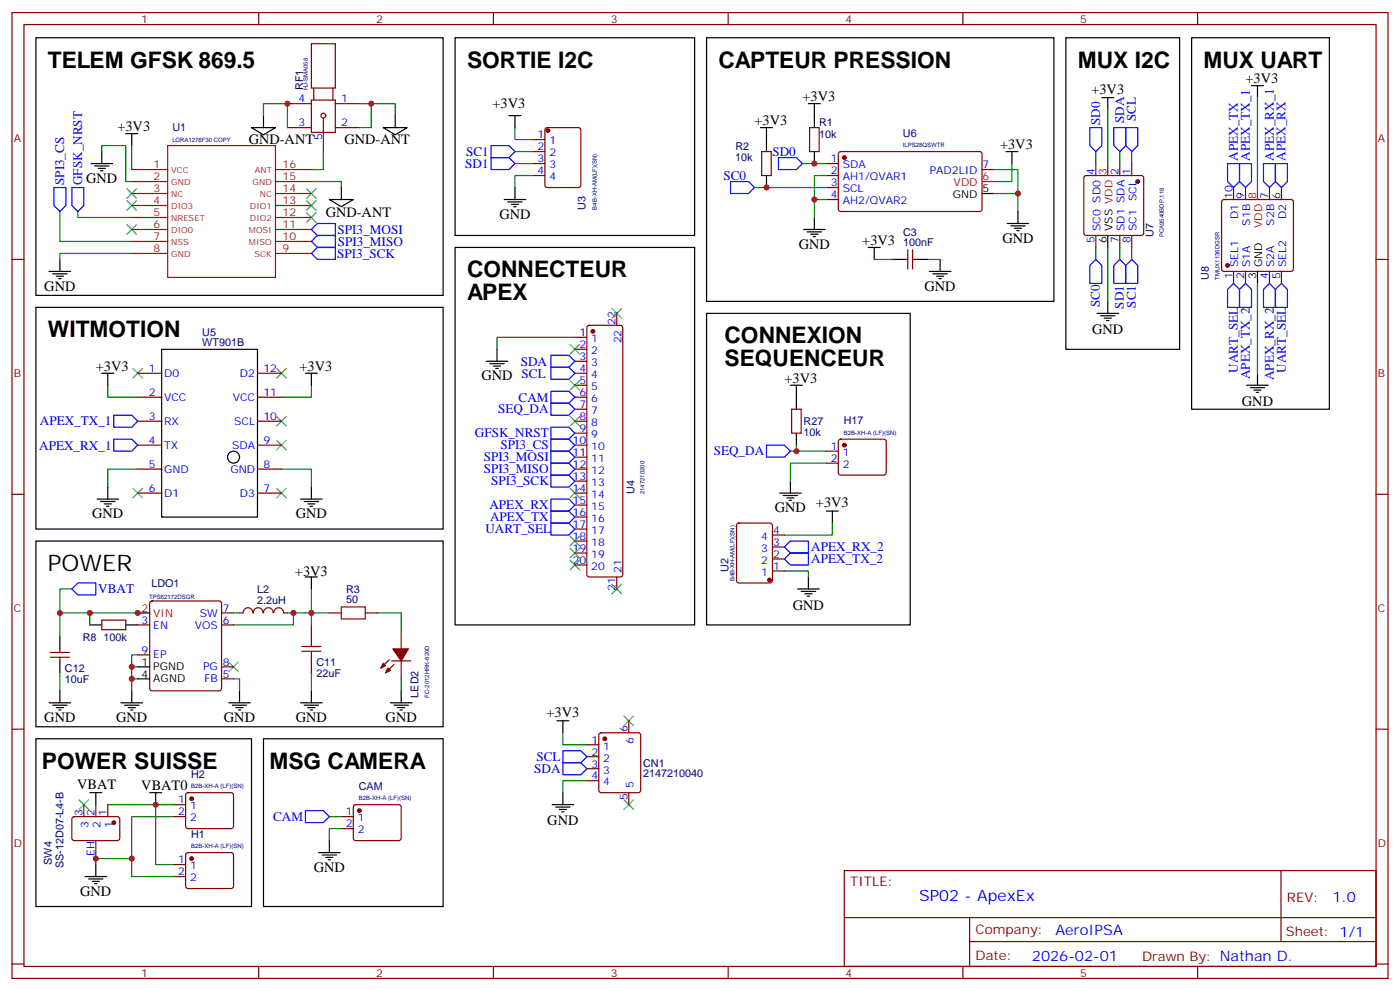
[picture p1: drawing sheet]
<svg xmlns="http://www.w3.org/2000/svg" width="412mm" height="292mm" viewBox="0 0 412 292" stroke-linecap="round" stroke-linejoin="round" font-family="sans-serif">
<g fill="none" stroke="#870000" stroke-width=".35">
<path d="M3.5 3.7h405.4v284.3h-405.4zM7.1 7.2h398.2v277.3h-398.2zM76.2 3.7v3.5M91.7 12.9h7.1v13h-7.1zM145.3 3.7v3.5M214.5 3.7v3.5M283.6 3.7v3.5M352.8 3.7v3.5M84.7 30.5h7M84.7 37.6h7M91.7 29.5h7.1v9.5h-7.1zM92.4 25.9v3.6"/>
<path d="M95.2 34.7v9.9M98.1 25.9v3.6M98.8 30.5h7M98.8 37.6h7M160.7 37.8l.5-.2h9.2l.6 .4 .1 16.5-.5 .7h-9.4l-.6-.5-.1-16.4zM238.5 37.6h2.8v7h-2.8zM157 41.1h3.5M157 44.6h3.5M157 48.2h3.5M157 51.7h3.5M224.4 44.6h2.8v7.1h-2.8zM243.4 48.2h3.5"/>
<path d="M243.4 51.7h3.5M243.4 55.2h3.5M243.4 58.7h3.5M247.2 44.8l.4-.2 41.2 .1 .5 .6-.1 16.5-.6 .5-41.2-.1-.5-.6v-16.3zM289.3 49.9h3.5M319.5 51.9l.5-.2h16.2l.5 .2 .2 .5v16.2l-.2 .5-.5 .2h-16.2l-.5-.2-.2-.5v-16.2zM322.8 48.2v3.5M329.8 48.2v3.5M333.4 48.2v3.5M360.1 58.9l.4-.2h19.8l.5 .2 .2 .5v19.8l-.2 .5-.5 .2h-19.8l-.5-.2-.2-.5v-19.8zM363.4 55.2v3.5M366.9 55.2v3.5"/>
<path d="M373.9 55.2v3.5M377.5 55.2v3.5M3.5 76.4h3.6M266.3 76.4h1.1M267.4 73.6v5.6M268.8 76.4h1.1M268.8 73.6v5.6M322.8 69.3v3.5M329.8 69.3v3.5M333.4 69.3v3.5M363.4 79.9v3.5M366.9 79.9v3.5"/>
<path d="M373.9 79.9v3.5M377.5 79.9v3.5M405.3 76.4h3.6M169.3 99.3h3.6M173.1 96l.5-.2h9.1l.5 .2 .2 .5v72.7l-.2 .5-.5 .2h-9.1l-.5-.3-.2-.4v-72.7zM181.7 92.3v3.5M40.6 109.9h7M40.6 116.9h7M75.8 109.9h7.1M75.8 116.9h7.1M169.3 109.9h3.6M169.3 116.9h3.6"/>
<path d="M169.3 102.8h3.6M169.3 106.4h3.6M169.3 113.4h3.6M40.6 124h7M40.6 131.1h7M40.6 138.1h7M75.8 124h7.1M75.8 131.1h7.1M75.8 138.1h7.1M169.3 124h3.6M169.3 131.1h3.6M169.3 138.1h3.6"/>
<path d="M169.3 120.5h3.6M169.3 127.5h3.6M169.3 134.6h3.6M233.2 120.5h2.8v7h-2.8zM243.4 132.8h3.5M243.4 136.3h3.5M247.2 129.5l.4-.2h12.7l.5 .2 .3 .5-.1 9.4-.7 .5-12.9-.1-.5-.6v-9.2zM3.5 145.5h3.6M40.6 145.2h7M75.8 145.2h7.1M169.3 145.2h3.6M169.3 141.6h3.6"/>
<path d="M169.3 148.7h3.6M169.3 152.2h3.6M169.3 155.8h3.6M169.3 159.3h3.6M217.2 154.2l.5-.2h9.1l.7 .4v16.5l-.4 .7h-9.4l-.7-.4v-16.5zM227.5 157.5h3.6M405.3 145.5h3.6M44.3 177.1l.5-.2h19.8l.5 .2 .2 .5v25.1l-.3 .5-.4 .2h-19.8l-.5-.3-.2-.4v-25.1zM169.3 162.8h3.6M169.3 166.3h3.6M181.7 169.9v3.5M227.5 168.1h3.6"/>
<path d="M227.5 164.6h3.6M227.5 161h3.6M14.8 193.5h5.7M14.8 192.1h5.7M17.6 191v1.1M17.6 193.5v1.1M30 182.6h7v2.8h-7zM40.6 184h3.5M40.6 192.8h3.5M65.3 180.4h3.5M65.3 184h3.5M65.3 199.8h3.5"/>
<path d="M65.3 196.3h3.5M70.6 180.4h1M71.7 180.4a1.41 1.41 0 0 1 1.4-1.5 1.41 1.41 0 0 1 1.4 1.5M74.6 180.4a1.41 1.41 0 0 1 1.5-1.5 1.41 1.41 0 0 1 1.4 1.5M77.6 180.4a1.41 1.41 0 0 1 1.4-1.5 1.41 1.41 0 0 1 1.4 1.5M80.7 180.4a1.41 1.41 0 0 1 1.4-1.5 1.41 1.41 0 0 1 1.4 1.5M83.6 180.4h1.1M91.7 184v3.5M91.7 194.6v3.5M97 180.4h3.5M107.6 180.4h3.5M114.7 194.2l-2.5 2.5"/>
<path d="M115.4 194.6h5.6M116.1 195.6l-2.5 2.5M118.2 185.7v5.3M118.2 194.6v5.2M3.5 214.7h3.6M172.9 219.3h3.5M176.6 215.9l.5-.2h10.9l.5 .2 .2 .5v16.3l-.2 .5-.5 .2h-10.9l-.5-.3-.2-.4v-16.3zM185.2 212.2v3.5M405.3 214.7h3.6M24.7 236.9v3.5M28.2 236.9v3.5M31.7 236.9v3.5"/>
<path d="M51.2 236.9h3.5M54.9 233.6l.5-.2h12.7l.5 .2 .2 .5-.1 9.4-.6 .4h-13l-.4-.7v-9.1zM104.3 237.1l.5-.2h12.7l.5 .2 .2 .5-.1 9.4-.6 .5-13-.1-.4-.6v-9.2zM172.9 222.8h3.5M172.9 226.3h3.5M172.9 229.8h3.5M185.2 233.4v3.5M21.4 240.6l.5-.2 12.9 .1 .5 .6-.1 5.9-.6 .5-13-.1-.4-.6v-5.7zM28.2 247.5v3.5M51.2 240.4h3.5M51.2 254.5h3.5M51.2 258.1h3.5"/>
<path d="M54.9 251.2l.5-.2h12.7l.5 .2 .2 .5-.1 9.5-.6 .4-13-.1-.4-.6v-9.2zM100.5 240.4h3.6M100.5 243.9h3.6M248.7 256.3h156.6v28.2h-156.6zM377.3 256.3v20.9M248.7 270.1h156.5M285.6 277.2h119.6M285.6 270.1v14.2M3.5 283.8h3.6M76.2 284.5v3.5M145.3 284.5v3.5M214.5 284.5v3.5"/>
<path d="M283.6 284.5v3.5M352.8 284.5v3.5M405.3 283.8h3.6"/>
<circle cx="95.3" cy="34" r=".71"/>
</g>
<g fill="none" stroke="#8c2424" stroke-width=".35">
<path d="M38.8 49.9h10.6M38.8 53.4h10.6M38.8 57h10.6M49.4 42.9h31.7v38.8h-31.7zM81.1 49.9h10.6M81.1 53.4h10.6M81.1 57h10.6M38.8 60.5h10.6M38.8 64h10.6M38.8 67.6h10.6M38.8 71.1h10.6M38.8 74.6h10.6"/>
<path d="M81.1 60.5h10.6M81.1 64h10.6M81.1 67.6h10.6M81.1 71.1h10.6M81.1 74.6h10.6"/>
</g>
<g fill="none" stroke="#00f" stroke-width=".35">
<path d="M321 37.6h3.6v5.3l-1.8 1.7-1.8-1.7zM328.1 37.6h3.5v5.3l-1.8 1.7-1.7-1.7zM331.6 37.6h3.5v5.3l-1.7 1.7-1.8-1.7zM15.9 55.2h3.5v5.3l-1.8 1.8-1.7-1.8zM21.2 55.2h3.5v5.3l-1.8 1.8-1.7-1.8zM144.6 42.9h5.3l1.8 1.7-1.8 1.8h-5.3zM144.6 46.4h5.3l1.8 1.8-1.8 1.7h-5.3zM215.2 53.4h5.3l1.7 1.8-1.7 1.8h-5.3zM229.3 46.4h5.3l1.8 1.8-1.8 1.7h-5.3zM361.6 48.2h3.5v5.2l-1.7 1.8-1.8-1.8zM365.1 48.2h3.6v5.2l-1.8 1.8-1.8-1.8zM372.2 48.2h3.5v5.2l-1.8 1.8-1.7-1.8z"/>
<path d="M375.7 48.2h3.5v5.2l-1.7 1.8-1.8-1.8zM91.7 74.6l1.8-1.8h5.3v3.6h-5.3zM91.7 67.6l1.8-1.8h5.3v3.5h-5.3zM93.5 69.3h5.3v3.5h-5.3l-1.8-1.7zM322.8 76.4l1.8 1.7v5.3h-3.6v-5.3zM329.8 76.4l1.8 1.7v5.3h-3.5v-5.3zM333.4 76.4l1.7 1.7v5.3h-3.5v-5.3zM363.4 83.4l1.7 1.8v5.3h-3.5v-5.3zM365.1 85.2l1.8-1.8 1.8 1.8v5.3h-3.6zM373.9 83.4l1.8 1.8v5.3h-3.5v-5.3zM377.5 83.4l1.7 1.8v5.3h-3.5v-5.3zM162.3 118.7h5.3l1.7 1.8-1.7 1.7h-5.3z"/>
<path d="M162.3 104.6h5.3l1.7 1.8-1.7 1.7h-5.3zM162.3 108.1h5.3l1.7 1.8-1.7 1.8h-5.3zM162.3 115.2h5.3l1.7 1.7-1.7 1.8h-5.3zM33.5 122.2h5.3l1.8 1.8-1.8 1.8h-5.3zM33.5 129.3h5.3l1.8 1.8-1.8 1.7h-5.3zM162.3 139.9h5.3l1.7 1.7-1.7 1.8h-5.3zM162.3 136.3h5.3l1.7 1.8-1.7 1.8h-5.3zM162.3 132.8h5.3l1.7 1.8-1.7 1.7h-5.3zM162.3 129.3h5.3l1.7 1.8-1.7 1.7h-5.3zM162.3 125.8h5.3l1.7 1.7-1.7 1.8h-5.3zM225.8 131.1h5.3l1.7 1.7-1.7 1.8h-5.3zM162.3 150.5h5.3l1.7 1.7-1.7 1.8h-5.3z"/>
<path d="M162.3 146.9h5.3l1.7 1.8-1.7 1.8h-5.3zM162.3 154h5.3l1.7 1.8-1.7 1.7h-5.3zM22.9 171.6h5.3v3.6h-5.3l-1.7-1.8zM231.1 164.6l1.7-1.8h5.3v3.5h-5.3zM231.1 161l1.7-1.7h5.3v3.5h-5.3zM90 238.7h5.2l1.8 1.7-1.8 1.8h-5.2zM165.8 221h5.3l1.8 1.8-1.8 1.7h-5.3zM165.8 224.5h5.3l1.8 1.8-1.8 1.8h-5.3z"/>
</g>
<g fill="none" stroke="#000" stroke-width=".35">
<path d="M10.6 11.1h119.9v75.9h-119.9zM134.1 11.1h70.5v58.2h-70.5zM208.1 11.1h102.3v77.6h-102.3zM314 11.1h33.5v91.7h-33.5zM351 11.1h40.6v109.4h-40.6zM37 39.3h3.6M38.8 39.3v3.6M74.1 37.6h7l-3.5 2.1zM77.6 34v3.6M112.9 37.6h7l-3.5 2.1zM116.4 34v3.6M149.9 34h3.6"/>
<path d="M151.7 34v3.6M224 37.6h3.5M225.8 37.6v7M238.1 30.5h3.6M239.9 30.5v7.1M324.6 28.8h3.5M326.3 28.8v3.5M368.7 25.2h3.5M370.4 25.2v3.6M26.8 48.2h6.4M27.9 48.9h4.2M28.9 49.6h2.1"/>
<path d="M29.6 50.3h.7M30 44.6v3.6M97 58.7h7.1l-3.6 2.2zM100.5 55.2v3.5M148.5 58.7h6.4M149.6 59.4h4.2M151.7 55.2v3.5M225.8 51.7v3.5M239.9 44.6v3.6M289.3 57h3.5M296.3 44.6h3.6M298.1 44.6v3.6"/>
<path d="M14.5 79.9h6.3M17.6 76.4v3.5M134.1 72.8h70.5v111.2h-70.5zM150.6 60.1h2.2M151.3 60.9h.7M236.7 67.6h6.4M237.8 68.3h4.2M238.8 69h2.1M239.5 69.7h.7M239.9 64v3.6M255.8 72.8h3.5M257.5 72.8v3.6"/>
<path d="M262.8 76.4h3.5M269.9 76.4h3.5M273.8 79.9h6.3M276.9 76.4v3.5M296.7 65.8h6.3M297.7 66.5h4.3M298.8 67.2h2.1M299.5 67.9h.7M299.9 62.3v3.5M326.3 69.3v3.5M370.4 79.9v3.5M10.6 90.5h119.9v65.3h-119.9z"/>
<path d="M15.5 80.6h4.3M16.6 81.3h2.1M17.3 82h.7M208.1 92.3h60v91.7h-60zM274.8 80.6h4.2M275.9 81.3h2.1M276.6 82h.7M323.1 92.3h6.4M324.2 93h4.2M325.3 93.7h2.1M326 94.4h.7M326.3 88.7v3.6"/>
<path d="M30 109.9h3.5M31.7 109.9v3.5M47.6 102.8h28.2v49.4h-28.2zM90 109.9h3.5M91.7 109.9v3.5M143.2 106.4h6.4M144.3 107.1h4.2M145.3 107.8h2.2M146 108.5h.8M146.4 102.8v3.6M232.8 113.4h3.6M234.6 113.4v7.1"/>
<path d="M367.2 113.4h6.4M368.3 114.1h4.2M369.4 114.8h2.1M370.1 115.5h.7M370.4 109.9v3.5M234.6 127.5v3.6M10.6 159.3h119.9v54.7h-119.9zM28.6 146.9h6.3M29.6 147.6h4.3M30.7 148.3h2.1M31.4 149h.7M31.7 143.4v3.5"/>
<path d="M88.5 146.9h6.4M89.6 147.6h4.2M90.7 148.3h2.1M91.4 149h.7M91.7 143.4v3.5M229.7 145.2h6.3M230.7 145.9h4.2M231.8 146.6h2.1M232.5 147.3h.7M232.8 141.6v3.6M243.4 150.5h3.5M245.2 150.5v3.5"/>
<path d="M90 169.9h3.5M91.7 169.9v3.5M234.9 173.4h6.4M236 174.1h4.2M237.1 174.8h2.1M237.8 175.5h.7M238.1 169.9v3.5M17.6 187.5v3.5M17.6 194.6v3.5M26.5 184h3.5M37 184h3.6M40.6 196.3h3.5"/>
<path d="M40.6 199.8h3.5M10.6 217.5h63.5v49.4h-63.5zM14.5 206.9h6.3M15.5 207.6h4.3M16.6 208.3h2.1M17.3 209h.7M17.6 203.4v3.5M35.6 206.9h6.4M36.7 207.6h4.2M37.7 208.3h2.2M38.5 209h.7M38.8 203.4v3.5"/>
<path d="M67.4 206.9h6.3M68.4 207.6h4.3M69.5 208.3h2.1M70.2 209h.7M70.6 203.4v3.5M77.6 217.5h52.9v49.4h-52.9zM88.5 206.9h6.4M89.6 207.6h4.2M90.7 208.3h2.1M91.4 209h.7M91.7 203.4v3.5M115 206.9h6.4"/>
<path d="M116.1 207.6h4.2M117.1 208.3h2.1M117.8 209h.7M118.2 203.4v3.5M164 212.2h3.6M165.8 212.2v3.5M26.5 233.4h3.5M28.2 233.4v3.5M44.1 233.4h3.5M45.9 233.4v3.5M162.6 236.9h6.4M163.7 237.6h4.2"/>
<path d="M164.7 238.3h2.2M165.5 239h.7M165.8 233.4v3.5M25 258.1h6.4M26.1 258.8h4.2M27.2 259.5h2.1M28.2 254.5v3.6M93.8 251h6.4M94.9 251.7h4.2M96 252.4h2.1M96.7 253.1h.7M97 247.5v3.5"/>
<path d="M27.9 260.2h.7"/>
<circle cx="68.8" cy="134.6" r="1.76"/>
</g>
<g fill="none" stroke="#008700" stroke-width=".35">
<path d="M77.6 34v-3.5h7.1v7.1M105.8 30.5h3.6v7.1h-3.6M109.4 30.5h7v3.5M151.7 37.6v3.5h5.3M326.3 32.3v15.9M370.4 28.8v26.4M30 44.6v-1.7h7v10.5h1.8M38.8 42.9v7M91.7 53.4h8.8v1.8M95.2 44.6v5.3h-3.5M151.7 44.6h5.3M151.7 48.2h5.3"/>
<path d="M157 51.7h-5.3v3.5M222.2 55.2h21.2M236.4 48.2h7M239.9 58.7h3.5M243.4 51.7h-3.5v12.3M292.8 57h7.1v5.3M292.8 49.9h7.1v7.1M298.1 48.2v5.2h-5.3M322.8 44.6v3.6M329.8 44.6v3.6M333.4 44.6v3.6M17.6 62.3v8.8h21.2"/>
<path d="M22.9 62.3v1.7h15.9M38.8 74.6h-21.2v1.8M257.5 76.4h5.3M273.4 76.4h3.5M322.8 72.8v3.6M326.3 72.8v15.9M329.8 72.8v3.6M333.4 72.8v3.6M169.3 99.3h-22.9v3.5M370.4 83.4v26.5M31.7 113.4v3.5h8.9M91.7 113.4v3.5h-8.8"/>
<path d="M40.6 138.1h-8.9v5.3M82.9 138.1h8.8v5.3M232.8 132.8h10.6M234.6 131.1v1.7M243.4 136.3h-10.6v5.3M245.2 154v3.5h-14.1M21.2 173.4h-3.6v7M91.7 173.4v10.6M231.1 168.1h7v1.8M17.6 180.4h26.5M17.6 180.4v7.1M17.6 198.1v5.3"/>
<path d="M26.5 180.4v3.6M38.8 199.8h1.8M38.8 196.3h1.8M40.6 192.8h-1.8v10.6M68.8 199.8h1.8v3.6M68.8 180.4h1.8M84.7 180.4h12.3M86.4 180.4v3.6h-17.6M91.7 198.1v5.3M111.1 180.4h7.1v5.3M118.2 199.8v3.6M165.8 215.7v3.6h7.1"/>
<path d="M31.7 236.9h19.5M45.9 236.9v17.6h5.3M172.9 229.8h-7.1v3.6M28.2 252.8v1.7M38.8 252.8v5.3h12.4M51.2 240.4h-12.4v12.4h-10.6v-1.8M97 240.4h3.5M100.5 243.9h-3.5v3.6"/>
</g>
<g fill="none" stroke="#3c3" stroke-width=".35">
<path d="M37.4 55.6l2.8 2.8M37.4 59.1l2.8 2.8M40.2 55.6l-2.8 2.8M40.2 59.1l-2.8 2.8M90.3 59.1l2.8 2.8M90.3 55.6l2.8 2.8M93.1 59.1l-2.8 2.8M93.1 55.6l-2.8 2.8M37.4 66.1l2.8 2.9M40.2 66.1l-2.8 2.9M90.3 62.6l2.8 2.8M93.1 62.6l-2.8 2.8"/>
<path d="M180.3 90.8l2.8 2.9M183.1 90.8l-2.8 2.9M39.2 108.5l2.8 2.8M42 108.5l-2.8 2.8M81.5 108.5l2.8 2.8M84.3 108.5l-2.8 2.8M167.9 112l2.8 2.8M167.9 101.4l2.8 2.8M170.7 112l-2.8 2.8M170.7 101.4l-2.8 2.8M81.5 129.6l2.8 2.9M81.5 122.6l2.8 2.8"/>
<path d="M84.3 129.6l-2.8 2.9M84.3 122.6l-2.8 2.8M167.9 122.6l2.8 2.8M170.7 122.6l-2.8 2.8M39.2 143.8l2.8 2.8M42 143.8l-2.8 2.8M81.5 143.8l2.8 2.8M84.3 143.8l-2.8 2.8M167.9 157.9l2.8 2.8M167.9 143.8l2.8 2.8M170.7 157.9l-2.8 2.8M170.7 143.8l-2.8 2.8"/>
<path d="M167.9 164.9l2.8 2.8M167.9 161.4l2.8 2.8M170.7 164.9l-2.8 2.8M170.7 161.4l-2.8 2.8M180.3 172l2.8 2.8M183.1 172l-2.8 2.8M67.4 194.9l2.8 2.8M70.2 194.9l-2.8 2.8M183.8 210.8l2.8 2.8M186.6 210.8l-2.8 2.8M23.3 235.5l2.8 2.8M26.1 235.5l-2.8 2.8"/>
<path d="M183.8 235.5l2.8 2.8M186.6 235.5l-2.8 2.8"/>
</g>
<g fill="#870000" stroke="#870000" stroke-width=".35">
<path d="M114.3 196.7l.7 .7-1.4 .7z"/>
<path d="M112.9 195.3l.7 .7-1.4 .7z"/>
<path d="M115.7 191h4.6l-2.1 3.6z"/>
<circle cx="161.4" cy="38.5" r=".53"/>
<circle cx="248.7" cy="131.1" r=".53"/>
<circle cx="174.6" cy="97.5" r=".53"/>
<circle cx="248.7" cy="46.4" r=".53"/>
<circle cx="335.1" cy="53.4" r=".53"/>
<circle cx="33.5" cy="242.2" r=".53"/>
<circle cx="56.4" cy="235.1" r=".53"/>
<circle cx="226.7" cy="170.7" r=".53"/>
<circle cx="56.4" cy="252.8" r=".53"/>
<circle cx="361.6" cy="78.1" r=".53"/>
<circle cx="105.8" cy="238.7" r=".53"/>
<circle cx="178.2" cy="217.5" r=".53"/>
</g>
<path d="M289.3 53.4h3.5M326.3 48.2v3.5M370.4 55.2v3.5M40.6 180.4h3.5" fill="none" stroke="#f00" stroke-width=".35"/>
<path d="M100.5 178.7h7.1v3.5h-7.1zM88.9 191.7h5.6M88.9 190.3h5.6M91.7 187.5v2.8M91.7 191.7v2.9" fill="none" stroke="#a10000" stroke-width=".35"/>
<g fill="#c00">
<circle cx="239.9" cy="58.7" r=".88"/>
<circle cx="239.9" cy="48.2" r=".88"/>
<circle cx="225.8" cy="55.2" r=".88"/>
<circle cx="28.2" cy="252.8" r=".88"/>
<circle cx="45.9" cy="236.9" r=".88"/>
<circle cx="91.7" cy="180.4" r=".88"/>
<circle cx="86.4" cy="180.4" r=".88"/>
<circle cx="38.8" cy="199.8" r=".88"/>
<circle cx="38.8" cy="196.3" r=".88"/>
<circle cx="17.6" cy="180.4" r=".88"/>
<circle cx="26.5" cy="180.4" r=".88"/>
<circle cx="40.6" cy="180.4" r=".88"/>
<circle cx="38.8" cy="252.8" r=".88"/>
<circle cx="234.6" cy="132.8" r=".88"/>
<circle cx="84.7" cy="30.5" r=".88"/>
<circle cx="109.4" cy="30.5" r=".88"/>
<circle cx="299.9" cy="57" r=".88"/>
</g>
<g font-size="6.7">
<text x="14.1" y="19.9">TELEM GFSK 869.5</text>
<text x="137.6" y="19.9">SORTIE I2C</text>
<text x="211.7" y="19.9">CAPTEUR PRESSION</text>
<text x="317.5" y="19.9">MUX I2C</text>
<text x="354.5" y="19.9">MUX UART</text>
<text x="137.6" y="81.7">CONNECTEUR</text>
<text x="137.6" y="88.4">APEX</text>
<text x="14.1" y="99.3">WITMOTION</text>
<text x="213.4" y="101.1">CONNEXION</text>
<text x="213.4" y="107.8">SEQUENCEUR</text>
<text x="14.1" y="168.1">POWER</text>
<text x="12.3" y="226.3">POWER SUISSE</text>
<text x="79.4" y="226.3">MSG CAMERA</text>
</g>
<text font-size="4.6" fill="#00f" x="270.8" y="265.3">SP02 - ApexEx</text>
<g font-size="4.2">
<text x="236.4" y="29.8">+3V3</text>
<text x="321.5" y="27.6">+3V3</text>
<text x="366.9" y="24.5">+3V3</text>
<text x="145.1" y="31.9">+3V3</text>
<text x="34.6" y="38.6">+3V3</text>
<text x="222.2" y="36.9">+3V3</text>
<text x="73.3" y="42.5">GND-ANT</text>
<text x="101.5" y="42.5">GND-ANT</text>
<text x="294.6" y="43.9">+3V3</text>
<text x="25.4" y="53.8">GND</text>
<text x="96" y="64">GND-ANT</text>
<text x="147.1" y="64.4">GND</text>
<text x="295.3" y="71.4">GND</text>
<text x="235.3" y="73.2">GND</text>
<text x="254" y="72.1">+3V3</text>
<text x="13.1" y="85.5">GND</text>
<text x="272.3" y="85.5">GND</text>
<text x="321.7" y="98.3">GND</text>
<text x="28.2" y="109.2">+3V3</text>
<text x="88.2" y="109.2">+3V3</text>
<text x="141.8" y="112">GND SCL</text>
<text x="231.1" y="112.7">+3V3</text>
<text x="365.8" y="119.6">GND</text>
<text x="240.3" y="149.3">+3V3</text>
<text x="27.2" y="152.6">GND</text>
<text x="87.1" y="152.6">GND</text>
<text x="228.2" y="150.8">GND</text>
<text x="86.9" y="169.5">+3V3</text>
<text x="233.5" y="179.5">GND</text>
<text x="13.1" y="212.5">GND</text>
<text x="34.2" y="212.5">GND</text>
<text x="66" y="212.5">GND</text>
<text x="87.1" y="212.5">GND</text>
<text x="113.6" y="212.5">GND</text>
<text x="161" y="211.1">+3V3</text>
<text x="22.7" y="232.3">VBAT</text>
<text x="41.6" y="232.7">VBAT0</text>
<text x="161.2" y="243">GND</text>
<text x="92.4" y="256.6">GND</text>
<text x="23.6" y="263.7">GND</text>
</g>
<g font-size="4.2" fill="#00f">
<text x="392.5" y="265.6">1.0</text>
<text x="310.9" y="275.1">AeroIPSA</text>
<text x="304" y="282.9">2026-02-01</text>
</g>
<g font-size="3.9" fill="#00f">
<text x="334.6" y="35.7" transform="rotate(-90 334.6 35.7)">SCL</text>
<text x="324.1" y="36.9" transform="rotate(-90 324.1 36.9)">SD0</text>
<text x="331.1" y="36.2" transform="rotate(-90 331.1 36.2)">SDA</text>
<text x="137.3" y="45.9">SC1</text>
<text x="227.5" y="45.9">SD0</text>
<text x="364.6" y="47.3" transform="rotate(-90 364.6 47.3)">APEX_TX</text>
<text x="368.1" y="47.3" transform="rotate(-90 368.1 47.3)">APEX_TX_1</text>
<text x="375.2" y="47.3" transform="rotate(-90 375.2 47.3)">APEX_RX_1</text>
<text x="378.7" y="47.3" transform="rotate(-90 378.7 47.3)">APEX_RX</text>
<text x="137.1" y="49.4">SD1</text>
<text x="213.1" y="52.9">SC0</text>
<text x="18.9" y="54.5" transform="rotate(-90 18.9 54.5)">SPI3_CS</text>
<text x="24.2" y="54.5" transform="rotate(-90 24.2 54.5)">GFSK_NRST</text>
<text x="99.4" y="68.9">SPI3_MOSI</text>
<text x="99.3" y="75.9">SPI3_SCK</text>
<text x="99.5" y="72.4">SPI3_MISO</text>
<text x="324" y="90.5" transform="rotate(-90 324 90.5)">SC0</text>
<text x="331.1" y="90.8" transform="rotate(-90 331.1 90.8)">SD1</text>
<text x="334.6" y="90.6" transform="rotate(-90 334.6 90.6)">SC1</text>
<text x="153.4" y="107.7">SDA</text>
<text x="364.6" y="109.8" transform="rotate(-90 364.6 109.8)">UART_SEL</text>
<text x="368.1" y="111.7" transform="rotate(-90 368.1 111.7)">APEX_TX_2</text>
<text x="375.2" y="111.9" transform="rotate(-90 375.2 111.9)">APEX_RX_2</text>
<text x="378.7" y="109.8" transform="rotate(-90 378.7 109.8)">UART_SEL</text>
<text x="152.8" y="118.2">CAM</text>
<text x="11.7" y="125.3">APEX_TX_1</text>
<text x="146.7" y="121.7">SEQ_DA</text>
<text x="139.9" y="128.8">GFSK_NRST</text>
<text x="11.5" y="132.3">APEX_RX_1</text>
<text x="142.5" y="135.8">SPI3_MOSI</text>
<text x="147.4" y="132.3">SPI3_CS</text>
<text x="210.2" y="134.1">SEQ_DA</text>
<text x="142.5" y="139.4">SPI3_MISO</text>
<text x="144.7" y="142.9">SPI3_SCK</text>
<text x="144.2" y="149.9">APEX_RX</text>
<text x="144.4" y="153.5">APEX_TX</text>
<text x="143" y="157">UART_SEL</text>
<text x="239" y="165.9">APEX_TX_2</text>
<text x="239" y="162.4">APEX_RX_2</text>
<text x="28.9" y="174.7">VBAT</text>
<text x="157.4" y="227.6">SDA</text>
<text x="158" y="224">SCL</text>
<text x="80.4" y="241.7">CAM</text>
</g>
<g font-size="3.9" fill="#800">
<text x="250.5" y="260.9">TITLE:</text>
<text x="379.1" y="265.6">REV:</text>
<text x="287.4" y="275.1">Company:</text>
<text x="378.7" y="275.7">Sheet: 1/1</text>
<text x="287.4" y="282.8">Date:</text>
<text x="336.4" y="282.8">Drawn By: Nathan D.</text>
</g>
<g font-size="3.2" fill="#800">
<text x="41.6" y="6.7">1</text>
<text x="110.8" y="6.7">2</text>
<text x="179.9" y="6.7">3</text>
<text x="249.1" y="6.7">4</text>
<text x="318.2" y="6.7">5</text>
<text x="4.1" y="41.8">A</text>
<text x="405.9" y="41.8">A</text>
<text x="4.1" y="110.9">B</text>
<text x="405.9" y="110.9">B</text>
<text x="4.1" y="180.1">C</text>
<text x="405.9" y="180.1">C</text>
<text x="4.1" y="249.2">D</text>
<text x="405.9" y="249.2">D</text>
<text x="41.6" y="287.5">1</text>
<text x="110.8" y="287.5">2</text>
<text x="179.9" y="287.5">3</text>
<text x="249.1" y="287.5">4</text>
<text x="318.2" y="287.5">5</text>
</g>
<g font-size="3.2" fill="#000080">
<text x="89.3" y="26.6" transform="rotate(-90 89.3 26.6)">RF1</text>
<text x="50.8" y="38.7">U1</text>
<text x="241.3" y="40.5">10k</text>
<text x="241.3" y="37">R1</text>
<text x="266" y="40.2">U6</text>
<text x="216.6" y="47.5">10k</text>
<text x="216.6" y="44">R2</text>
<text x="172.4" y="61.8" transform="rotate(-90 172.4 61.8)">U3</text>
<text x="266" y="69.3">C3</text>
<text x="339.8" y="69.7" transform="rotate(-90 339.8 69.7)">U7</text>
<text x="266" y="72.5">100nF</text>
<text x="356" y="82.3" transform="rotate(-90 356 82.3)">U8</text>
<text x="59.6" y="101.8">WT901B</text>
<text x="59.6" y="98.8">U5</text>
<text x="236.7" y="125.1">R27</text>
<text x="248.6" y="124.9">H17</text>
<text x="236.7" y="128.3">10k</text>
<text x="186.9" y="145.5" transform="rotate(-90 186.9 145.5)">U4</text>
<text x="44.6" y="172.8">LDO1</text>
<text x="214.6" y="168.4" transform="rotate(-90 214.6 168.4)">U2</text>
<text x="75.8" y="177.9">2.2uH</text>
<text x="75.8" y="174.7">L2</text>
<text x="102" y="177.6">50</text>
<text x="102" y="174.5">R3</text>
<text x="24.4" y="188.6">R8</text>
<text x="30.5" y="188.6">100k</text>
<text x="19.1" y="197.9">C12</text>
<text x="93.2" y="196.2">C11</text>
<text x="19.1" y="201.1">10uF</text>
<text x="93.2" y="199.3">22uF</text>
<text x="123.2" y="205.4" transform="rotate(-90 123.2 205.4)">LED2</text>
<text x="189.4" y="225.7">CN1</text>
<text x="56.3" y="229">H2</text>
<text x="105.7" y="232.5">CAM</text>
<text x="189.4" y="228.8">2147210040</text>
<text x="56.3" y="246.6">H1</text>
<text x="15.2" y="254.6" transform="rotate(-90 15.2 254.6)">SW4</text>
<text x="18.8" y="255.6" transform="rotate(-90 18.8 255.6)">SS-12D07-L4-B</text>
</g>
<g font-size="3.2" fill="#00f">
<text x="87.9" y="30.2">4</text>
<text x="100.5" y="30.2">1</text>
<text x="87.9" y="37.2">3</text>
<text x="94.9" y="41.4" transform="rotate(-90 94.9 41.4)">5</text>
<text x="100.5" y="37.2">2</text>
<text x="158.3" y="40.7">1</text>
<text x="158.3" y="44.3">2</text>
<text x="158.3" y="47.8">3</text>
<text x="161.8" y="42.5">1</text>
<text x="161.8" y="46">2</text>
<text x="244.8" y="47.8">1</text>
<text x="158.3" y="51.3">4</text>
<text x="161.8" y="49.6">3</text>
<text x="161.8" y="53.1">4</text>
<text x="244.8" y="51.3">2</text>
<text x="248.2" y="49.6">SDA</text>
<text x="248.2" y="53.1">AH1/QVAR1</text>
<text x="273.9" y="51.3">PAD2LID</text>
<text x="289.5" y="49.6">7</text>
<text x="322.4" y="51.5" transform="rotate(-90 322.4 51.5)">4</text>
<text x="329.5" y="51.5" transform="rotate(-90 329.5 51.5)">2</text>
<text x="333" y="51.5" transform="rotate(-90 333 51.5)">1</text>
<text x="244.8" y="54.9">3</text>
<text x="244.8" y="58.4">4</text>
<text x="248.2" y="56.6">SCL</text>
<text x="334.8" y="59.1" transform="rotate(-90 334.8 59.1)">SCL</text>
<text x="363" y="58.6" transform="rotate(-90 363 58.6)">10</text>
<text x="366.5" y="58.6" transform="rotate(-90 366.5 58.6)">9</text>
<text x="373.6" y="58.6" transform="rotate(-90 373.6 58.6)">7</text>
<text x="377.1" y="58.6" transform="rotate(-90 377.1 58.6)">6</text>
<text x="248.2" y="60.1">AH2/QVAR2</text>
<text x="364.8" y="64.5" transform="rotate(-90 364.8 64.5)">D1</text>
<text x="378.9" y="64.5" transform="rotate(-90 378.9 64.5)">D2</text>
<text x="322.4" y="71.5" transform="rotate(-90 322.4 71.5)">5</text>
<text x="324.2" y="68" transform="rotate(-90 324.2 68)">SC0 SD0</text>
<text x="329.5" y="71.5" transform="rotate(-90 329.5 71.5)">7</text>
<text x="331.3" y="68" transform="rotate(-90 331.3 68)">SD1 SDA</text>
<text x="333" y="71.5" transform="rotate(-90 333 71.5)">8</text>
<text x="334.8" y="68" transform="rotate(-90 334.8 68)">SC1</text>
<text x="368.3" y="66.4" transform="rotate(-90 368.3 66.4)">S1B</text>
<text x="375.4" y="66.4" transform="rotate(-90 375.4 66.4)">S2B</text>
<text x="363" y="82.1" transform="rotate(-90 363 82.1)">1</text>
<text x="364.8" y="78.6" transform="rotate(-90 364.8 78.6)">SEL1</text>
<text x="366.5" y="82.1" transform="rotate(-90 366.5 82.1)">2</text>
<text x="368.3" y="78.6" transform="rotate(-90 368.3 78.6)">S1A</text>
<text x="373.6" y="82.1" transform="rotate(-90 373.6 82.1)">4</text>
<text x="375.4" y="78.6" transform="rotate(-90 375.4 78.6)">S2A</text>
<text x="377.1" y="82.1" transform="rotate(-90 377.1 82.1)">5</text>
<text x="378.9" y="78.6" transform="rotate(-90 378.9 78.6)">SEL2</text>
<text x="181.3" y="95.6" transform="rotate(-90 181.3 95.6)">22</text>
<text x="170.7" y="99">1</text>
<text x="174.2" y="100.7">1</text>
<text x="183.1" y="101.1" transform="rotate(-90 183.1 101.1)">22</text>
<text x="170.7" y="102.5">2</text>
<text x="170.7" y="106">3</text>
<text x="174.2" y="104.2">2</text>
<text x="174.2" y="107.8">3</text>
<text x="43.8" y="109.5">1</text>
<text x="48.3" y="110.9">D0</text>
<text x="70.7" y="110.9">D2</text>
<text x="77.6" y="109.5">12</text>
<text x="170.7" y="109.5">4</text>
<text x="170.7" y="113.1">5</text>
<text x="174.2" y="111.3">4</text>
<text x="43.8" y="116.6">2</text>
<text x="48.3" y="118">VCC</text>
<text x="68.5" y="118">VCC</text>
<text x="77.6" y="116.6">11</text>
<text x="170.7" y="116.6">6</text>
<text x="174.2" y="114.8">5</text>
<text x="174.2" y="118.4">6</text>
<text x="43.8" y="123.6">3</text>
<text x="48.3" y="125.1">RX</text>
<text x="69" y="125.1">SCL</text>
<text x="77.6" y="123.6">10</text>
<text x="170.7" y="120.1">7</text>
<text x="170.7" y="123.6">8</text>
<text x="174.2" y="121.9">7</text>
<text x="174.2" y="125.4">8</text>
<text x="43.8" y="130.7">4</text>
<text x="77.6" y="130.7">9</text>
<text x="168.7" y="130.7">10</text>
<text x="170.7" y="127.2">9</text>
<text x="174.2" y="128.9">9</text>
<text x="43.8" y="137.8">5</text>
<text x="48.3" y="132.1">TX</text>
<text x="68.4" y="132.1">SDA</text>
<text x="77.6" y="137.8">8</text>
<text x="168.7" y="134.2">11</text>
<text x="168.7" y="137.8">12</text>
<text x="174.2" y="132.5">10</text>
<text x="174.2" y="136">11</text>
<text x="244.8" y="132.5">1</text>
<text x="244.8" y="136">2</text>
<text x="248.2" y="134.2">1</text>
<text x="248.2" y="137.8">2</text>
<text x="48.3" y="139.2">GND</text>
<text x="67.9" y="139.2">GND</text>
<text x="168.7" y="141.3">13</text>
<text x="174.2" y="139.5">12</text>
<text x="174.2" y="143.1">13</text>
<text x="43.8" y="144.8">6</text>
<text x="48.3" y="146.2">D1</text>
<text x="70.7" y="146.2">D3</text>
<text x="77.6" y="144.8">7</text>
<text x="168.7" y="144.8">14</text>
<text x="168.7" y="148.3">15</text>
<text x="174.2" y="146.6">14</text>
<text x="168.7" y="151.9">16</text>
<text x="168.7" y="155.4">17</text>
<text x="174.2" y="150.1">15</text>
<text x="174.2" y="153.6">16</text>
<text x="168.7" y="158.9">18</text>
<text x="174.2" y="157.2">17</text>
<text x="174.2" y="160.7">18</text>
<text x="224.2" y="158.9">4</text>
<text x="227.7" y="160.7">3</text>
<text x="227.7" y="157.2">4</text>
<text x="168.7" y="162.5">19</text>
<text x="168.7" y="166">20</text>
<text x="174.2" y="164.2">19</text>
<text x="174.2" y="167.7">20</text>
<text x="224.2" y="166">2</text>
<text x="224.2" y="162.5">3</text>
<text x="227.7" y="167.7">1</text>
<text x="227.7" y="164.2">2</text>
<text x="183.1" y="168.6" transform="rotate(-90 183.1 168.6)">21</text>
<text x="224.2" y="169.5">1</text>
<text x="181.3" y="174.1" transform="rotate(-90 181.3 174.1)">21</text>
<text x="41.7" y="183.6">3</text>
<text x="45.2" y="185">EN</text>
<text x="57.4" y="185">VOS</text>
<text x="58.9" y="181.5">SW</text>
<text x="65.6" y="183.6">6</text>
<text x="65.6" y="180.1">7</text>
<text x="41.7" y="192.4">9</text>
<text x="45.2" y="193.9">EP</text>
<text x="59.8" y="197.4">PG</text>
<text x="65.6" y="196">8</text>
<text x="60.2" y="200.9">FB</text>
<text x="65.6" y="199.5">5</text>
<text x="184.9" y="215.5" transform="rotate(-90 184.9 215.5)">6</text>
<text x="174.2" y="218.9">1</text>
<text x="177.7" y="220.7">1</text>
<text x="186.6" y="219" transform="rotate(-90 186.6 219)">6</text>
<text x="174.2" y="222.4">2</text>
<text x="174.2" y="226">3</text>
<text x="177.7" y="224.2">2</text>
<text x="177.7" y="227.7">3</text>
<text x="174.2" y="229.5">4</text>
<text x="177.7" y="231.2">4</text>
<text x="186.6" y="232.1" transform="rotate(-90 186.6 232.1)">5</text>
<text x="52.5" y="236.5">1</text>
<text x="56" y="238.3">1</text>
<text x="184.9" y="235.6" transform="rotate(-90 184.9 235.6)">5</text>
<text x="24.3" y="240.2" transform="rotate(-90 24.3 240.2)">3</text>
<text x="26.1" y="243.7" transform="rotate(-90 26.1 243.7)">3</text>
<text x="27.9" y="240.2" transform="rotate(-90 27.9 240.2)">2</text>
<text x="29.6" y="243.7" transform="rotate(-90 29.6 243.7)">2</text>
<text x="31.4" y="240.2" transform="rotate(-90 31.4 240.2)">1</text>
<text x="33.2" y="243.7" transform="rotate(-90 33.2 243.7)">1</text>
<text x="52.5" y="240.1">2</text>
<text x="56" y="241.8">2</text>
<text x="101.9" y="240.1">1</text>
<text x="101.9" y="243.6">2</text>
<text x="105.4" y="241.8">1</text>
<text x="105.4" y="245.4">2</text>
<text x="27.9" y="252" transform="rotate(-90 27.9 252)">EH</text>
<text x="52.5" y="254.2">1</text>
<text x="52.5" y="257.7">2</text>
<text x="56" y="255.9">1</text>
<text x="56" y="259.5">2</text>
</g>
<g font-size="3.2" fill="#8d2323">
<text x="45.3" y="49.6">1</text>
<text x="45.3" y="53.1">2</text>
<text x="83.3" y="53.1">15</text>
<text x="83.3" y="49.6">16</text>
<text x="45.3" y="56.6">3</text>
<text x="83.3" y="56.6">14</text>
<text x="45.3" y="60.1">4</text>
<text x="45.3" y="63.7">5</text>
<text x="83.3" y="63.7">12</text>
<text x="83.3" y="60.1">13</text>
<text x="45.3" y="67.2">6</text>
<text x="45.3" y="70.7">7</text>
<text x="83.3" y="70.7">10</text>
<text x="83.3" y="67.2">11</text>
<text x="45.3" y="74.3">8</text>
<text x="83.3" y="74.3">9</text>
</g>
<g font-size="3.2" fill="#f00">
<text x="289.5" y="53.1">6</text>
<text x="326" y="51.5" transform="rotate(-90 326 51.5)">3</text>
<text x="280.9" y="54.9">VDD</text>
<text x="370.1" y="58.6" transform="rotate(-90 370.1 58.6)">8</text>
<text x="371.8" y="67.1" transform="rotate(-90 371.8 67.1)">VDD</text>
<text x="41.7" y="180.1">2</text>
<text x="45.2" y="181.5">VIN</text>
</g>
<g font-size="3.2">
<text x="280.7" y="58.4">GND</text>
<text x="289.5" y="56.6">5</text>
<text x="326" y="71.5" transform="rotate(-90 326 71.5)">6</text>
<text x="327.7" y="68" transform="rotate(-90 327.7 68)">VSS VDD</text>
<text x="370.1" y="82.1" transform="rotate(-90 370.1 82.1)">3</text>
<text x="371.8" y="78.6" transform="rotate(-90 371.8 78.6)">GND</text>
<text x="41.7" y="196">1</text>
<text x="45.2" y="197.4">PGND</text>
<text x="41.7" y="199.5">4</text>
<text x="45.2" y="200.9">AGND</text>
</g>
<g font-size="2.5" fill="#8d2323">
<text x="50.4" y="51">VCC</text>
<text x="75" y="51">ANT</text>
<text x="50.4" y="54.5">GND</text>
<text x="50.4" y="58">NC</text>
<text x="74.4" y="54.5">GND</text>
<text x="76.5" y="58">NC</text>
<text x="50.4" y="61.6">DIO3</text>
<text x="50.4" y="65.1">NRESET</text>
<text x="73.6" y="65.1">DIO2</text>
<text x="73.6" y="61.6">DIO1</text>
<text x="50.4" y="68.6">DIO0</text>
<text x="73.3" y="68.6">MOSI</text>
<text x="50.4" y="72.1">NSS</text>
<text x="50.4" y="75.7">GND</text>
<text x="73.3" y="72.1">MISO</text>
<text x="75" y="75.7">SCK</text>
</g>
<g font-size="1.8" fill="#000080">
<text x="90.7" y="26.6" transform="rotate(-90 90.7 26.6)">HJ-SMA058</text>
<text x="50.8" y="41.7">LORA1276F30 COPY</text>
<text x="266" y="43.4">ILPS28QSWTR</text>
<text x="175.8" y="61.8" transform="rotate(-90 175.8 61.8)">B4B-XH-AM(LF)(SN)</text>
<text x="342.8" y="69.9" transform="rotate(-90 342.8 69.9)">PCA9540BDP,118</text>
<text x="359.2" y="82.3" transform="rotate(-90 359.2 82.3)">TMUX1136DGSR</text>
<text x="248.6" y="128.1">B2B-XH-A (LF)(SN)</text>
<text x="189.9" y="145.5" transform="rotate(-90 189.9 145.5)">2147210200</text>
<text x="216.3" y="171.1" transform="rotate(-90 216.3 171.1)">B4B-XH-AM(LF)(SN)</text>
<text x="43.9" y="176.3">TPS62172DSGR</text>
<text x="126.4" y="205.4" transform="rotate(-90 126.4 205.4)">FC-2012HRK-620D</text>
<text x="56.3" y="232.1">B2B-XH-A (LF)(SN)</text>
<text x="105.7" y="235.6">B2B-XH-A (LF)(SN)</text>
<text x="56.3" y="249.8">B2B-XH-A (LF)(SN)</text>
</g>
</svg>
